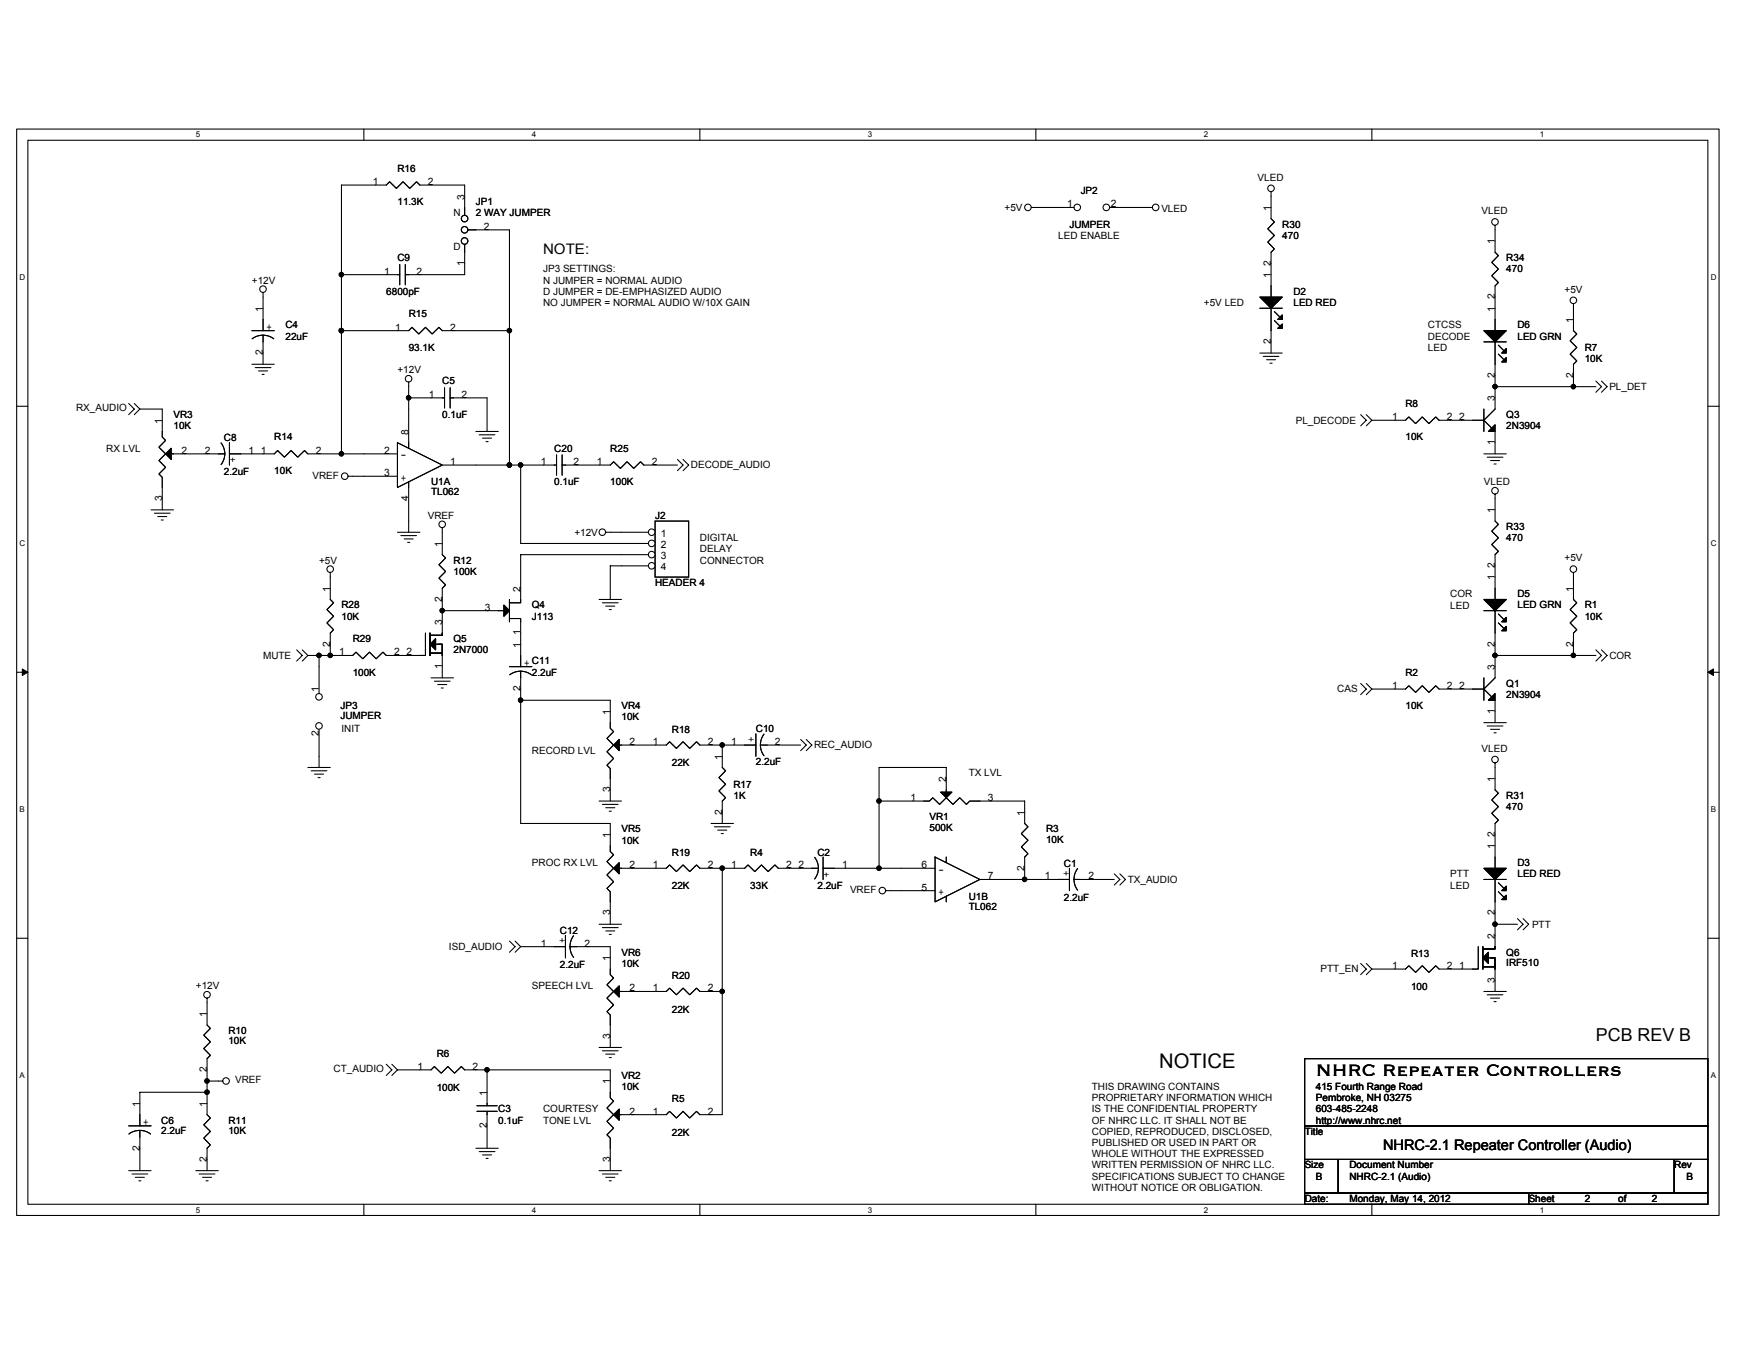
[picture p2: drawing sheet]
<svg xmlns="http://www.w3.org/2000/svg" width="279mm" height="216mm" viewBox="0 0 279 216" stroke-linecap="round" stroke-linejoin="round" font-family="sans-serif">
<path d="M2.6 20.5h270.3v172.5h-270.3zM4.4 22.3h266.7v168.9h-266.7z" fill="none" stroke="#000" stroke-width=".17"/>
<g fill="#fff">
<path d="M31.1 20.7h.7v1.4h-.7z"/>
<path d="M31.1 191.4h.7v1.4h-.7z"/>
</g>
<path d="M57.8 20.5v1.8M57.8 191.2v1.8" fill="none" stroke="#000" stroke-width=".17"/>
<g fill="#fff">
<path d="M84.4 20.7h.7v1.4h-.7z"/>
<path d="M84.4 191.4h.7v1.4h-.7z"/>
</g>
<path d="M111.1 20.5v1.8M111.1 191.2v1.8" fill="none" stroke="#000" stroke-width=".17"/>
<g fill="#fff">
<path d="M137.8 20.7h.7v1.4h-.7z"/>
<path d="M137.8 191.4h.7v1.4h-.7z"/>
</g>
<path d="M164.4 20.5v1.8M164.4 191.2v1.8" fill="none" stroke="#000" stroke-width=".17"/>
<g fill="#fff">
<path d="M191.1 20.7h.7v1.4h-.7z"/>
<path d="M191.1 191.4h.7v1.4h-.7z"/>
</g>
<path d="M217.8 20.5v1.8M217.8 191.2v1.8" fill="none" stroke="#000" stroke-width=".17"/>
<g fill="#fff">
<path d="M244.5 20.7h.7v1.4h-.7z"/>
<path d="M244.5 191.4h.7v1.4h-.7z"/>
<path d="M3.1 43.4h.9v1.4h-.9z"/>
<path d="M271.6 43.4h.9v1.4h-.9z"/>
<path d="M3.1 85.6h.9v1.4h-.9z"/>
<path d="M271.6 85.6h.9v1.4h-.9z"/>
</g>
<path d="M2.6 64.5h1.8M271.1 64.5h1.8" fill="none" stroke="#000" stroke-width=".17"/>
<g fill="#fff">
<path d="M3.1 127.8h.8v1.4h-.8z"/>
<path d="M271.6 127.8h.8v1.4h-.8z"/>
</g>
<path d="M2.6 106.7h1.8M271.1 106.7h1.8" fill="none" stroke="#000" stroke-width=".17"/>
<path d="M3.5 106.2l.9 .5-.9 .5zM271.1 106.7l.9-.5v1z" fill="#000" stroke="#000" stroke-width=".16"/>
<g fill="#fff">
<path d="M3.1 170.1h.8v1.4h-.8z"/>
<path d="M271.5 170.1h.9v1.4h-.9z"/>
</g>
<g fill="none" stroke="#000" stroke-width=".17">
<path d="M59.5 29.4h-5.3v42.7M68.4 29.4h5.4v1.8M77.3 36.5h3.6v37.3M163.7 32.9h2.5M180.4 32.9h2.5M201.8 30.4v2.5M237.3 35.8v2.5M40 57.8h3.5M40.5 58.4h2.5M41 58.9h1.5M41.6 59.4h.3M41.8 46.4v2.5"/>
<path d="M41.8 56v1.8M54.2 52.5h8.9M54.2 43.6h7.1M72 52.5h8.9M73.8 41.8v1.8h-7.1M200 56h3.6M200.5 56.6h2.5M201.1 57.1h1.4M201.6 57.7h.4M201.8 41.8v1.8M201.8 54.3v1.7M237.3 59.6v1.8h12.5"/>
<path d="M237.3 47.2v1.7M249.8 48.2v4.3l.5 .5-1 1.1 1 1.1-1 1 1 1.1-.5 .5v3.6M20.4 64.1l.9 .8-.9 .9M21.3 64.1l.9 .8M22.2 64.9l-.9 .9M22.2 64.9h3.6v4.5l.5 .5-1.1 1.1 1.1 1.1-1.1 1 1.1 1.1-1.1 1 .6 .6v5.1M27.2 72.1h5.7M40 72.1h1.8M50.7 72.1h7.1M55.3 75.6h2.5M64.9 63.2h3.5M64.9 60.7v4.2"/>
<path d="M73.8 63.2h3.5v5.3M75.5 73.8h12.8M75.5 68.5h3.6M76.1 69h2.5M76.6 69.6h1.4M77.2 70.1h.3M82.7 73.8v12.5h16M88.3 72.2v3.2M89.2 73.8h5.9M89.2 72.2v3.2M104 73.8h3.5M107.5 72.9l.9 .9-.9 .9"/>
<path d="M108.4 72.9l.9 .9-.9 .9M216 65.8l.9 .9-.9 .9M216.9 65.8l.9 .9M217.8 66.7l-.9 .9M217.8 66.7h3.5M230.2 66.7h1.8M235.6 72.1h3.5M236.1 72.6h2.5M236.6 73.1h1.5M237.2 73.7h.3M237.3 61.4v1.8M237.3 70.3v1.8"/>
<path d="M237.3 78.4v2.5M249.8 61.4h3.5M253.3 60.5l.9 .9-.9 .9M254.2 60.5l.9 .9-.9 .9M24 80.9h3.5M24.5 81.5h2.5M25 82h1.5M25.6 82.5h.3M52.4 90.9v4.3l.6 .5-1.1 1.1 1.1 1-1.1 1.1 1.1 1.1-.6 .5v3.6M63.1 84.5h3.6M63.6 85h2.5M64.2 85.6h1.4"/>
<path d="M64.7 86.1h.3M64.9 82.7v1.8M70.2 96.9h7.1M70.2 83.8v2.5M70.2 95.2v3.5M95.1 95.2h3.6M95.6 95.7h2.5M96.2 84.5h2.5M96.2 96.2h1.4M96.7 96.8h.3M98.7 88.1h-16v5.3M98.7 89.8h-1.8v5.4"/>
<path d="M104 82.7h5.3v8.9h-5.3zM237.3 89.8v1.8M249.8 90.9v2.5M47.1 103.2l.9 .9-.9 .8M48 103.2l.9 .9M48.9 104.1l-.9 .8M48.9 104.1h5.3M50.7 104.1v1.7M63.1 104.1h1.8M68.4 107.6h3.6M69 108.1h2.5M69.5 108.7h1.4"/>
<path d="M70 109.2h.4M70.2 105.8v1.8M82.7 111.2h14.2v1.7M82.7 109.4v21.3h14.2v1.8M82.7 100.5v1.8M100.4 118.3h3.6M112.9 118.3h3.5M114.7 118.3v1.8M123.5 118.3h3.6M127.1 117.4l.9 .9-.9 .9M128 117.4l.9 .9-.9 .9M216 108.5l.9 .9-.9 .9"/>
<path d="M216.9 108.5l.9 .9M217.8 109.4l-.9 .9M217.8 109.4h3.5M230.2 109.4h1.8M235.6 114.7h3.5M236.1 115.3h2.5M236.6 115.8h1.5M237.2 116.3h.3M237.3 104.1h16M237.3 102.3v3.5M237.3 112.9v1.8M249.8 102.3v1.8"/>
<path d="M253.3 103.2l.9 .9-.9 .8M254.2 103.2l.9 .9-.9 .8M48.9 121.8h3.5M49.4 122.4h2.5M49.9 122.9h1.5M50.5 123.4h.3M50.7 120.1v1.7M95.1 127.2h3.6M95.6 127.7h2.5M96.2 128.2h1.4M96.7 128.8h.3M96.9 125.4v1.8"/>
<path d="M100.4 137.8h3.6M112.9 130.7h3.5M112.9 137.8h3.5M113.4 131.3h2.5M113.9 131.8h1.5M114.5 132.3h.3M114.7 137.8v39.2h-3.6l-.5-.6-1.1 1.1-1.1-1.1-1 1.1-1.1-1.1-.5 .6h-5.4M114.7 128.9v1.8M125.3 137.8h1.8M134.2 137.8h14.2M139.6 127.2h8l.5-.6 1.1 1.1 1-1.1 1.1 1.1 1.1-1.1 1 1.1 .5-.5h8.8v3.5l.5 .6-1.1 1 1.1 1.1-1.1 1.1 1.1 1-.5 .6v3.5M148.4 136.1l7.2 3.5-7.2 3.6z"/>
<path d="M150.2 125.8v-4h-10.6v16M150.2 136.1v.8M155.6 139.6h14.2M169.8 137.8v3.6M170.5 139.6h6.4M171.1 137.9a2.86 2.86 0 0 0 0 3.4M176.9 138.7l.9 .9-.9 .9M177.8 138.7l.9 .9-.9 .9M237.3 121.1v2.5M237.3 132.5v1.8M2.6 148.9h1.8M32.9 158.5v2.5"/>
<path d="M80.9 149.4l.9 .9-.9 .9M81.8 149.4l.9 .9M82.7 150.3l-.9 .9M82.7 150.3h3.5M93.3 150.3h3.6v1.8M95.1 146.7h3.6M95.6 147.3h2.5M96.2 147.8h1.4M96.7 148.3h.3M96.9 144.9v1.8M100.4 157.4h3.6M112.9 157.4h1.8"/>
<path d="M140.6 141.4h7.8M150.2 142.3v.9M216 153l.9 .8-.9 .9M216.9 153l.9 .8M217.8 153.8l-.9 .9M217.8 153.8h5.3l.5-.5 1.1 1.1 1.1-1.1 1 1.1 1.1-1.1 .6 .5h3.5M235.6 157.4h3.5M236.1 157.9h2.5M236.6 158.5h1.5M237.2 159h.3M237.3 144.9v3.6M237.3 155.6v1.8"/>
<path d="M237.3 146.7h3.6M240.9 145.8l.9 .9-.9 .9M241.8 145.8l.9 .9-.9 .9M271.1 148.9h1.8M32.9 169.8v7.2l.5 .5-1.1 1.1 1.1 1-1.1 1.1 1.1 1.1-.5 .5v3.5M32.9 171.6h2.5M32.9 173.4h-10.7v1.8M61.3 169l.9 .8-.9 .9M62.2 169l.9 .8M63.1 169.8l-.9 .9M63.1 169.8h3.6M75.5 169.8h21.4v1.8"/>
<path d="M75.7 176.4h3.2M75.7 175.5h3.2M77.3 169.8v5.7M77.3 176.4v5.9M95.1 166.3h3.6M95.6 166.8h2.5M96.2 167.3h1.4M96.7 167.9h.3M96.9 164.5v1.8M207.1 168.1h64v10.6h-64zM207.1 178.7h64v5.4h-64zM20.4 185.8h3.6"/>
<path d="M21 186.4h2.5M21.5 186.9h1.4M22 187.5h.4M22.2 182.3v3.5M31.1 185.8h3.5M31.6 186.4h2.5M32.2 186.9h1.4M32.7 187.5h.3M75.5 182.3h3.6M76.1 182.8h2.5M76.6 183.3h1.4M77.2 183.9h.3"/>
<path d="M95.1 185.8h3.6M95.6 186.4h2.5M96.2 186.9h1.4M96.7 187.5h.3M96.9 184.1v1.7M207.1 184.1h5.3v5.3h-5.3zM207.1 189.4h35.6v1.8h-35.6zM212.4 184.1h53.4v5.3h-53.4zM242.7 189.4h28.4v1.8h-28.4zM265.8 184.1h5.3v5.3h-5.3z"/>
<circle cx="163.2" cy="32.9" r=".52"/>
<circle cx="183.5" cy="32.9" r=".52"/>
<circle cx="201.8" cy="29.9" r=".52"/>
<circle cx="237.3" cy="35.2" r=".52"/>
<circle cx="41.7" cy="45.9" r=".52"/>
<circle cx="249.8" cy="47.7" r=".52"/>
<circle cx="54.7" cy="75.6" r=".52"/>
<circle cx="64.9" cy="60.1" r=".52"/>
<circle cx="237.3" cy="77.9" r=".52"/>
<circle cx="52.4" cy="90.3" r=".52"/>
<circle cx="70.2" cy="83.2" r=".52"/>
<circle cx="95.6" cy="84.5" r=".52"/>
<circle cx="249.8" cy="90.3" r=".52"/>
<circle cx="237.3" cy="120.6" r=".52"/>
<circle cx="32.9" cy="157.9" r=".52"/>
<circle cx="140.1" cy="141.4" r=".52"/>
<circle cx="35.9" cy="171.6" r=".52"/>
</g>
<g fill="#000" stroke="#000" stroke-width=".17">
<path d="M27.2 71.2v1.7l-.9-.8z" fill-rule="evenodd"/>
<path d="M27.2 71.2v1.7l-.9-.8z" fill-rule="evenodd"/>
<path d="M149.3 125.8h1.8l-.9 .8z" fill-rule="evenodd"/>
<path d="M149.3 125.8h1.8l-.9 .8z" fill-rule="evenodd"/>
<circle cx="54.2" cy="52.5" r=".35"/>
<circle cx="54.2" cy="43.6" r=".35"/>
<circle cx="80.9" cy="52.5" r=".35"/>
<circle cx="54.2" cy="72" r=".35"/>
<circle cx="64.9" cy="63.1" r=".35"/>
<circle cx="80.9" cy="73.8" r=".35"/>
<circle cx="82.6" cy="73.8" r=".35"/>
<circle cx="237.3" cy="61.4" r=".35"/>
<circle cx="249.8" cy="61.4" r=".35"/>
<circle cx="70.2" cy="96.9" r=".35"/>
<circle cx="50.6" cy="104" r=".35"/>
<circle cx="52.4" cy="104" r=".35"/>
<circle cx="82.6" cy="111.2" r=".35"/>
<circle cx="114.6" cy="118.3" r=".35"/>
<circle cx="237.3" cy="104" r=".35"/>
<circle cx="249.8" cy="104" r=".35"/>
<circle cx="114.6" cy="137.8" r=".35"/>
<circle cx="139.5" cy="127.2" r=".35"/>
<circle cx="139.5" cy="137.8" r=".35"/>
<circle cx="162.7" cy="139.6" r=".35"/>
<circle cx="114.6" cy="157.4" r=".35"/>
<circle cx="237.3" cy="146.7" r=".35"/>
<circle cx="32.9" cy="171.6" r=".35"/>
<circle cx="32.9" cy="173.4" r=".35"/>
<circle cx="77.3" cy="169.8" r=".35"/>
</g>
<circle cx="103.4" cy="84.5" r=".52" fill="#fff" stroke="#000" stroke-width=".17"/>
<path d="M98.7 84.5h4.2" fill="none" stroke="#000" stroke-width=".17"/>
<circle cx="103.4" cy="86.3" r=".52" fill="#fff" stroke="#000" stroke-width=".17"/>
<path d="M98.7 86.3h4.2" fill="none" stroke="#000" stroke-width=".17"/>
<circle cx="103.4" cy="88" r=".52" fill="#fff" stroke="#000" stroke-width=".17"/>
<path d="M98.7 88.1h4.2" fill="none" stroke="#000" stroke-width=".17"/>
<circle cx="103.4" cy="89.8" r=".52" fill="#fff" stroke="#000" stroke-width=".17"/>
<path d="M98.7 89.8h4.2M54.2 104.1h1.8l.5-.6 1.1 1.1 1.1-1.1 1 1.1 1.1-1.1 .5 .6h1.8M221.3 109.4h1.8l.5-.5 1.1 1 1.1-1 1 1 1.1-1 .6 .5h1.7" fill="none" stroke="#000" stroke-width=".17"/>
<circle cx="50.6" cy="110.6" r=".52" fill="#fff" stroke="#000" stroke-width=".17"/>
<path d="M50.7 105.8v4.3" fill="none" stroke="#000" stroke-width=".17"/>
<circle cx="50.6" cy="115.2" r=".52" fill="#fff" stroke="#000" stroke-width=".17"/>
<g fill="none" stroke="#000" stroke-width=".17">
<path d="M59.5 29.4h1.8l.5-.5 1.1 1 1.1-1 1 1 1.1-1 .6 .5h1.7M73.8 31.2v3M73.8 38.8v3M74.3 36.5h3M237.3 38.3v1.7l.6 .6-1.1 1.1 1.1 1-1.1 1.1 1.1 1.1-.6 .5v1.8M40 52.5h3.5M40 53.8a2.86 2.86 0 0 1 3.5 0M41.8 48.9v3.6M41.8 53.2v2.8M235.6 54.3h3.5M237.3 48.9v3.6M237.3 54.3v5.3"/>
<path d="M237.9 54.8l.9 .9M237.9 56.2l.9 .9M95.1 73.8h1.8l.5-.5 1.1 1.1 1-1.1 1.1 1.1 1.1-1.1 .5 .5h1.8M221.3 66.7h1.8l.5-.5 1.1 1 1.1-1 1 1 1.1-1 .6 .5h1.7M232 66.7h3.6M235.6 64.9v3.6M237.3 63.2v1.7l-1.7 1.8 1.2 1.3M237.3 68.5v1.8M70.2 86.3v1.8l.5 .5-1 1.1 1 1-1 1.1 1 1.1-.5 .5v1.8M237.3 80.9v1.8l.6 .5-1.1 1.1 1.1 1.1-1.1 1 1.1 1.1-.6 .6v1.7M249.8 93.4v1.8l.5 .5-1 1.1 1 1-1 1.1 1 1.1-.5 .5v1.8M50.7 115.8v4.3"/>
<path d="M80.9 105.8h3.5M80.9 107.1a2.86 2.86 0 0 1 3.4 0M82.7 102.3v3.5M82.7 106.6v2.8M96.9 112.9v2.7l.5 .5-1 1.1 1 1.1-1 1 1 1.1-1 1.1 .5 .5v3.4M98.3 118.3h2.1M232 109.4h3.6M235.6 107.6v3.6M237.3 105.8v1.8l-1.7 1.8 1.2 1.2M237.3 111.2v1.7M96.9 132.5v2.7l.5 .5-1 1.1 1 1-1 1.1 1 1.1-1 1 .5 .6v3.3M98.3 137.8h2.1"/>
<path d="M114.7 120.1v1.7l.5 .6-1.1 1 1.1 1.1-1.1 1.1 1.1 1-.5 .6v1.7M96.9 152.1v2.6l.5 .6-1 1 1 1.1-1 1.1 1 1-1 1.1 .5 .5v3.4M98.3 157.4h2.1M104 157.4h1.8l.5-.5 1.1 1 1-1 1.1 1 1.1-1 .5 .5h1.8M20.4 178.7h3.6M22.2 175.2v3.5M22.2 179.5v2.8M66.7 169.8h1.7l.6-.5 1 1.1 1.1-1.1 1.1 1.1 1-1.1 .6 .5h1.7M20.5 180a2.86 2.86 0 0 1 3.4 0"/>
<circle cx="73.8" cy="38.3" r=".52"/>
<circle cx="73.8" cy="36.5" r=".52"/>
<circle cx="73.8" cy="34.7" r=".52"/>
</g>
<g fill="#000" stroke="#000" stroke-width=".17">
<path d="M235.6 52.5h3.5l-1.8 1.8z" fill-rule="evenodd"/>
<path d="M239.1 55.3v.7h-.7z" fill-rule="evenodd"/>
<path d="M238.4 57.5l.7-.7v.7z" fill-rule="evenodd"/>
<path d="M235.6 52.5h3.5l-1.8 1.8z" fill-rule="evenodd"/>
<path d="M239.1 55.3v.7h-.7z" fill-rule="evenodd"/>
<path d="M238.4 57.5l.7-.7v.7z" fill-rule="evenodd"/>
<path d="M236.8 68l.5-.6v1.1h-1z" fill-rule="evenodd"/>
<path d="M236.8 68l.5-.6v1.1h-1z" fill-rule="evenodd"/>
<path d="M97.4 118.3l.9-.9v1.8z" fill-rule="evenodd"/>
<path d="M97.4 118.3l.9-.9v1.8z" fill-rule="evenodd"/>
<path d="M236.8 110.6l.5-.5v1.1h-1z" fill-rule="evenodd"/>
<path d="M236.8 110.6l.5-.5v1.1h-1z" fill-rule="evenodd"/>
<path d="M97.4 137.8l.9-.9v1.8z" fill-rule="evenodd"/>
<path d="M97.4 137.8l.9-.9v1.8z" fill-rule="evenodd"/>
<path d="M97.4 157.4l.9-.9v1.8z" fill-rule="evenodd"/>
<path d="M97.4 157.4l.9-.9v1.8z" fill-rule="evenodd"/>
</g>
<circle cx="171" cy="32.9" r=".52" fill="#fff" stroke="#000" stroke-width=".17"/>
<path d="M166.2 32.9h4.3" fill="none" stroke="#000" stroke-width=".17"/>
<circle cx="175.6" cy="32.9" r=".52" fill="#fff" stroke="#000" stroke-width=".17"/>
<g fill="none" stroke="#000" stroke-width=".17">
<path d="M176.2 32.9h4.2M201.8 32.9v1.8l.5 .5-1 1.1 1 1.1-1 1 1 1.1-.5 .5v1.8M61.3 43.6h2.2M63.1 52.5h1.8l.5-.5 1.1 1 1-1 1.1 1 1.1-1 .5 .5h1.8M63.5 42v3.2M64.3 43.6h2.4M64.3 42v3.2M200 48.9h3.6M201.8 43.6v3.6M201.8 48.9v5.4M202.3 49.5l.9 .9M202.3 50.9l.9 .9"/>
<path d="M32.9 72.1h2.8M35.1 70.3a2.78 2.78 0 0 1 0 3.4M36.4 72.1h3.6M36.4 70.3v3.5M41.8 72.1h1.7l.6-.6 1 1.1 1.1-1.1 1.1 1.1 1-1.1 .6 .6h1.8M57.8 72.1h5.3M57.8 75.6h5.3M63.1 70.3l7.1 3.5-7.1 3.6zM64.9 64.9v6.3M64.9 76.5v6.2M68.4 63.2h2.2M70.2 73.8h5.3"/>
<path d="M70.6 61.6v3.2M71.5 63.2h2.3M71.5 61.6v3.2M70.2 98.7v1.8M77.3 96.9h2.7M80.9 98.2h1.8v2.3M80.9 95.2v3.5M82.7 93.4v2.3h-1.8M235.6 96.9h3.5M237.3 91.6v3.6M237.3 96.9v5.4M237.9 97.5l.9 .9"/>
<path d="M237.9 98.9l.9 .9M67.5 100.5v3.6h-2.6M68.3 100.5v3.6M68.3 103.7h1.9M69.2 102.3h1v1.8M69.5 102.3h.7v1.8M70.2 100.5v.4h-1.8M70.2 100.5v.4h-1.9M70.2 104.1v1.7M104 118.3h1.8l.5-.5 1.1 1 1-1 1.1 1 1.1-1 .5 .5h1.8M116.4 118.3h3.6M120 116.5v3.6"/>
<path d="M120.7 118.3h2.8M121.3 116.5a2.86 2.86 0 0 0 0 3.5M104 137.8h1.8l.5-.5 1.1 1.1 1-1.1 1.1 1.1 1.1-1.1 .5 .5h1.8M116.4 137.8h1.8l.5-.5 1.1 1.1 1.1-1.1 1 1.1 1.1-1.1 .5 .5h1.8M127.1 137.8h2.8M129.3 136.1a2.78 2.78 0 0 1 0 3.4M130.7 137.8h3.5M130.7 136.1v3.5M235.6 139.6h3.5M237.3 123.6v1.8l.6 .5-1.1 1.1 1.1 1.1-1.1 1 1.1 1.1-.6 .5v1.8M237.3 134.3v3.5M237.3 139.6v5.3"/>
<path d="M86.2 150.3h3.6M89.8 148.5v3.6M90.5 150.3h2.8M91.1 148.5a2.86 2.86 0 0 0 0 3.5M234.7 150.3v3.5h-2.7M235.4 150.3v3.5M235.4 153.5h1.9M236.3 152.1h1v1.7M236.6 152.1h.7v1.7M237.3 150.3v.3h-1.7M237.3 150.3v.3h-1.9M237.3 148.5v1.8"/>
<path d="M237.3 153.8v1.8M237.9 140.1l.9 .9M237.9 141.6l.9 .9M32.9 161v1.7l.5 .6-1.1 1 1.1 1.1-1.1 1.1 1.1 1-.5 .6v1.7M96.9 171.6v2.7l.5 .5-1 1.1 1 1.1-1 1 1 1.1-1 1 .5 .6v3.4M98.3 177h2.1"/>
</g>
<g fill="#000" stroke="#000" stroke-width=".17">
<path d="M200 47.2h3.6l-1.8 1.7z" fill-rule="evenodd"/>
<path d="M202.8 50.7l.8-.7v.7z" fill-rule="evenodd"/>
<path d="M202.8 52.1l.8-.7v.7z" fill-rule="evenodd"/>
<path d="M200 47.2h3.6l-1.8 1.7z" fill-rule="evenodd"/>
<path d="M202.8 50.7l.8-.7v.7z" fill-rule="evenodd"/>
<path d="M202.8 52.1l.8-.7v.7z" fill-rule="evenodd"/>
<path d="M80 96.1l.9 .8-.9 .9z" fill-rule="evenodd"/>
<path d="M80 96.1l.9 .8-.9 .9z" fill-rule="evenodd"/>
<path d="M235.6 95.2h3.5l-1.8 1.7z" fill-rule="evenodd"/>
<path d="M239.1 98v.7h-.7z" fill-rule="evenodd"/>
<path d="M235.6 95.2h3.5l-1.8 1.7z" fill-rule="evenodd"/>
<path d="M239.1 98v.7h-.7z" fill-rule="evenodd"/>
<path d="M69.2 101.4v1.8l-.9-.9z" fill-rule="evenodd"/>
<path d="M69.2 101.4v1.8l-.9-.9z" fill-rule="evenodd"/>
<path d="M238.4 100.1l.7-.7v.7z" fill-rule="evenodd"/>
<path d="M238.4 100.1l.7-.7v.7z" fill-rule="evenodd"/>
<path d="M235.6 137.8h3.5l-1.8 1.8z" fill-rule="evenodd"/>
<path d="M235.6 137.8h3.5l-1.8 1.8z" fill-rule="evenodd"/>
<path d="M235.4 152.1l.9-.9v1.8z" fill-rule="evenodd"/>
<path d="M235.4 152.1l.9-.9v1.8z" fill-rule="evenodd"/>
<path d="M239.1 140.7v.7h-.7z" fill-rule="evenodd"/>
<path d="M238.4 142.8l.7-.7v.7z" fill-rule="evenodd"/>
<path d="M239.1 140.7v.7h-.7z" fill-rule="evenodd"/>
<path d="M238.4 142.8l.7-.7v.7z" fill-rule="evenodd"/>
<path d="M98.3 176.1v1.7l-.9-.8z" fill-rule="evenodd"/>
<path d="M98.3 176.1v1.7l-.9-.8z" fill-rule="evenodd"/>
<circle cx="54.2" cy="52.5" r=".35"/>
<circle cx="54.2" cy="43.6" r=".35"/>
<circle cx="80.9" cy="52.5" r=".35"/>
<circle cx="54.2" cy="72" r=".35"/>
<circle cx="64.9" cy="63.1" r=".35"/>
<circle cx="80.9" cy="73.8" r=".35"/>
<circle cx="82.6" cy="73.8" r=".35"/>
<circle cx="237.3" cy="61.4" r=".35"/>
<circle cx="249.8" cy="61.4" r=".35"/>
<circle cx="70.2" cy="96.9" r=".35"/>
<circle cx="50.6" cy="104" r=".35"/>
<circle cx="52.4" cy="104" r=".35"/>
<circle cx="82.6" cy="111.2" r=".35"/>
<circle cx="114.6" cy="118.3" r=".35"/>
<circle cx="237.3" cy="104" r=".35"/>
<circle cx="249.8" cy="104" r=".35"/>
<circle cx="114.6" cy="137.8" r=".35"/>
<circle cx="139.5" cy="127.2" r=".35"/>
<circle cx="139.5" cy="137.8" r=".35"/>
<circle cx="162.7" cy="139.6" r=".35"/>
<circle cx="114.6" cy="157.4" r=".35"/>
<circle cx="237.3" cy="146.7" r=".35"/>
<circle cx="32.9" cy="171.6" r=".35"/>
<circle cx="32.9" cy="173.4" r=".35"/>
<circle cx="77.3" cy="169.8" r=".35"/>
</g>
<text font-size="3.4" x="208.9" y="170.8">NHRC Repeater Controllers</text>
<text font-size="3.2" x="184" y="169.5">NOTICE</text>
<text font-size="2.8" x="253.3" y="165.3">PCB REV B</text>
<g font-size="2.3">
<text x="86.2" y="40.3">NOTE:</text>
<text x="219.6" y="182.6">NHRC-2.1 Repeater Controller (Audio)</text>
</g>
<g font-size="1.6">
<text x="59.2" y="29.4">1</text>
<text x="63.1" y="27.2">R16</text>
<text x="67.9" y="29.4">2</text>
<text x="199.6" y="28.7">VLED</text>
<text x="63.1" y="32.6">11.3K</text>
<text x="72" y="34.4">N</text>
<text x="73.7" y="31.7" transform="rotate(-90 73.7 31.7)">3</text>
<text x="75.5" y="32.6">JP1</text>
<text x="75.5" y="34.4">2 WAY JUMPER</text>
<text x="159.5" y="33.5">+5V</text>
<text x="169.4" y="32.9">1</text>
<text x="171.6" y="30.8">JP2</text>
<text x="176.4" y="32.9">2</text>
<text x="184.4" y="33.6">VLED</text>
<text x="201.8" y="33.5" transform="rotate(-90 201.8 33.5)">1</text>
<text x="235.2" y="34">VLED</text>
<text x="63.1" y="41.5">C9</text>
<text x="72" y="39.7">D</text>
<text x="76.8" y="36.5">2</text>
<text x="168" y="37.9">LED ENABLE</text>
<text x="169.8" y="36.1">JUMPER</text>
<text x="203.6" y="36.1">R30</text>
<text x="203.6" y="37.9">470</text>
<text x="237.3" y="38.8" transform="rotate(-90 237.3 38.8)">1</text>
<text x="239.1" y="41.5">R34</text>
<text x="40" y="45">+12V</text>
<text x="61" y="43.6">1</text>
<text x="61.3" y="46.8">6800pF</text>
<text x="66.1" y="43.6">2</text>
<text x="73.7" y="42.2" transform="rotate(-90 73.7 42.2)">1</text>
<text x="86.2" y="43.2">JP3 SETTINGS:</text>
<text x="86.2" y="45">N JUMPER = NORMAL AUDIO</text>
<text x="86.2" y="46.8">D JUMPER = DE-EMPHASIZED AUDIO</text>
<text x="201.8" y="44.1" transform="rotate(-90 201.8 44.1)">1</text>
<text x="201.8" y="42.2" transform="rotate(-90 201.8 42.2)">2</text>
<text x="205.3" y="46.8">D2</text>
<text x="237.3" y="47.5" transform="rotate(-90 237.3 47.5)">2</text>
<text x="239.1" y="43.2">470</text>
<text x="248.4" y="46.4">+5V</text>
<text x="41.7" y="49.5" transform="rotate(-90 41.7 49.5)">1</text>
<text x="42.3" y="52.3">+</text>
<text x="45.3" y="52.1">C4</text>
<text x="45.3" y="53.9">22uF</text>
<text x="62.7" y="52.5">1</text>
<text x="64.9" y="50.4">R15</text>
<text x="71.5" y="52.5">2</text>
<text x="86.2" y="48.6">NO JUMPER = NORMAL AUDIO W/10X GAIN</text>
<text x="191.1" y="48.6">+5V LED</text>
<text x="205.3" y="48.6">LED RED</text>
<text x="226.7" y="52.1">CTCSS</text>
<text x="226.7" y="53.9">DECODE</text>
<text x="237.3" y="49.5" transform="rotate(-90 237.3 49.5)">1</text>
<text x="240.9" y="52.1">D6</text>
<text x="240.9" y="53.9">LED GRN</text>
<text x="249.8" y="51.2" transform="rotate(-90 249.8 51.2)">1</text>
<text x="41.7" y="56.4" transform="rotate(-90 41.7 56.4)">2</text>
<text x="63.1" y="59.2">+12V</text>
<text x="64.9" y="55.7">93.1K</text>
<text x="201.8" y="54.7" transform="rotate(-90 201.8 54.7)">2</text>
<text x="226.7" y="55.7">LED</text>
<text x="237.3" y="60" transform="rotate(-90 237.3 60)">2</text>
<text x="249.8" y="60" transform="rotate(-90 249.8 60)">2</text>
<text x="251.6" y="55.7">R7</text>
<text x="251.6" y="57.5">10K</text>
<text x="12.1" y="65.3">RX_AUDIO</text>
<text x="68.1" y="63.1">1</text>
<text x="70.2" y="61">C5</text>
<text x="73.2" y="63.1">2</text>
<text x="223.1" y="64.6">R8</text>
<text x="237.3" y="63.7" transform="rotate(-90 237.3 63.7)">3</text>
<text x="255.5" y="61.9">PL_DET</text>
<text x="16.9" y="71.7">RX LVL</text>
<text x="25.7" y="67.2" transform="rotate(-90 25.7 67.2)">1</text>
<text x="27.5" y="66.4">VR3</text>
<text x="27.5" y="68.1">10K</text>
<text x="35.5" y="70.1">C8</text>
<text x="43.5" y="69.9">R14</text>
<text x="64.9" y="69" transform="rotate(-90 64.9 69)">8</text>
<text x="70.2" y="66.4">0.1uF</text>
<text x="88" y="71.7">C20</text>
<text x="96.9" y="71.7">R25</text>
<text x="205.7" y="67.2">PL_DECODE</text>
<text x="221" y="66.7">1</text>
<text x="223.1" y="69.9">10K</text>
<text x="229.7" y="66.7">2</text>
<text x="231.6" y="66.7">2</text>
<text x="237.3" y="70.7" transform="rotate(-90 237.3 70.7)">1</text>
<text x="239.1" y="66.4">Q3</text>
<text x="239.1" y="68.1">2N3904</text>
<text x="28.8" y="72">2</text>
<text x="32.5" y="72">2</text>
<text x="35.5" y="75.4">2.2uF</text>
<text x="36.5" y="72.6" transform="rotate(90 36.5 72.6)">+</text>
<text x="39.5" y="72">1</text>
<text x="41.4" y="72">1</text>
<text x="43.5" y="75.2">10K</text>
<text x="49.6" y="76">VREF</text>
<text x="50.1" y="72">2</text>
<text x="61" y="75.6">3</text>
<text x="61" y="72">2</text>
<text x="63.6" y="72.8">-</text>
<text x="63.6" y="76.3">+</text>
<text x="68.4" y="77">U1A</text>
<text x="71.5" y="73.8">1</text>
<text x="85.9" y="73.8">1</text>
<text x="88" y="77">0.1uF</text>
<text x="91" y="73.8">2</text>
<text x="94.7" y="73.8">1</text>
<text x="96.9" y="77">100K</text>
<text x="103.5" y="73.8">2</text>
<text x="109.7" y="74.4">DECODE_AUDIO</text>
<text x="235.6" y="77">VLED</text>
<text x="25.7" y="79.5" transform="rotate(-90 25.7 79.5)">3</text>
<text x="64.9" y="79.5" transform="rotate(-90 64.9 79.5)">4</text>
<text x="67.9" y="82.4">VREF</text>
<text x="68.4" y="78.6">TL062</text>
<text x="104" y="82.4">J2</text>
<text x="237.3" y="81.5" transform="rotate(-90 237.3 81.5)">1</text>
<text x="50.7" y="89.5">+5V</text>
<text x="70.2" y="86.8" transform="rotate(-90 70.2 86.8)">1</text>
<text x="72" y="89.5">R12</text>
<text x="91.2" y="85">+12V</text>
<text x="104.9" y="85.2">1</text>
<text x="104.9" y="87">2</text>
<text x="104.9" y="88.8">3</text>
<text x="111.1" y="85.9">DIGITAL</text>
<text x="111.1" y="87.7">DELAY</text>
<text x="111.1" y="89.5">CONNECTOR</text>
<text x="239.1" y="84.1">R33</text>
<text x="239.1" y="85.9">470</text>
<text x="248.4" y="89.1">+5V</text>
<text x="52.4" y="93.9" transform="rotate(-90 52.4 93.9)">1</text>
<text x="70.2" y="95.5" transform="rotate(-90 70.2 95.5)">2</text>
<text x="72" y="91.2">100K</text>
<text x="82.6" y="93.9" transform="rotate(-90 82.6 93.9)">2</text>
<text x="104" y="93">HEADER 4</text>
<text x="104.9" y="90.6">4</text>
<text x="230.2" y="94.8">COR</text>
<text x="237.3" y="92.1" transform="rotate(-90 237.3 92.1)">1</text>
<text x="237.3" y="90.2" transform="rotate(-90 237.3 90.2)">2</text>
<text x="240.9" y="94.8">D5</text>
<text x="249.8" y="93.9" transform="rotate(-90 249.8 93.9)">1</text>
<text x="54.2" y="96.6">R28</text>
<text x="54.2" y="98.4">10K</text>
<text x="56" y="101.9">R29</text>
<text x="70.2" y="99.3" transform="rotate(-90 70.2 99.3)">3</text>
<text x="72" y="101.9">Q5</text>
<text x="77" y="96.9">3</text>
<text x="82.6" y="100.9" transform="rotate(-90 82.6 100.9)">1</text>
<text x="84.4" y="96.6">Q4</text>
<text x="84.4" y="98.4">J113</text>
<text x="230.2" y="96.6">LED</text>
<text x="240.9" y="96.6">LED GRN</text>
<text x="251.6" y="96.6">R1</text>
<text x="251.6" y="98.4">10K</text>
<text x="41.8" y="104.6">MUTE</text>
<text x="52.4" y="102.7" transform="rotate(-90 52.4 102.7)">2</text>
<text x="53.8" y="104">1</text>
<text x="56" y="107.3">100K</text>
<text x="62.6" y="104">2</text>
<text x="64.5" y="104">2</text>
<text x="70.2" y="106.2" transform="rotate(-90 70.2 106.2)">1</text>
<text x="72" y="103.7">2N7000</text>
<text x="82.6" y="102.8" transform="rotate(-90 82.6 102.8)">1</text>
<text x="83.2" y="105.7">+ C11</text>
<text x="84.4" y="107.3">2.2uF</text>
<text x="223.1" y="107.3">R2</text>
<text x="237.3" y="106.4" transform="rotate(-90 237.3 106.4)">3</text>
<text x="237.3" y="102.7" transform="rotate(-90 237.3 102.7)">2</text>
<text x="249.8" y="102.7" transform="rotate(-90 249.8 102.7)">2</text>
<text x="255.5" y="104.6">COR</text>
<text x="50.6" y="109.9" transform="rotate(-90 50.6 109.9)">1</text>
<text x="54" y="112.6">JP3</text>
<text x="82.6" y="109.8" transform="rotate(-90 82.6 109.8)">2</text>
<text x="96.9" y="113.5" transform="rotate(-90 96.9 113.5)">1</text>
<text x="98.7" y="112.6">VR4</text>
<text x="212.3" y="109.9">CAS</text>
<text x="221" y="109.4">1</text>
<text x="223.1" y="112.6">10K</text>
<text x="229.7" y="109.4">2</text>
<text x="231.6" y="109.4">2</text>
<text x="237.3" y="113.3" transform="rotate(-90 237.3 113.3)">1</text>
<text x="239.1" y="109">Q1</text>
<text x="239.1" y="110.8">2N3904</text>
<text x="50.6" y="116.9" transform="rotate(-90 50.6 116.9)">2</text>
<text x="54" y="114.2">JUMPER</text>
<text x="54.2" y="116.1">INIT</text>
<text x="84.4" y="119.7">RECORD LVL</text>
<text x="98.7" y="114.4">10K</text>
<text x="99.9" y="118.3">2</text>
<text x="103.6" y="118.3">1</text>
<text x="106.7" y="116.3">R18</text>
<text x="112.4" y="118.3">2</text>
<text x="116.1" y="118.3">1</text>
<text x="119.7" y="117.8" transform="rotate(-90 119.7 117.8)">+</text>
<text x="120" y="116.1">C10</text>
<text x="123" y="118.3">2</text>
<text x="129.2" y="118.8">REC_AUDIO</text>
<text x="235.2" y="119.3">VLED</text>
<text x="96.9" y="125.8" transform="rotate(-90 96.9 125.8)">3</text>
<text x="106.7" y="121.6">22K</text>
<text x="114.6" y="120.6" transform="rotate(-90 114.6 120.6)">1</text>
<text x="116.4" y="125">R17</text>
<text x="120" y="121.5">2.2uF</text>
<text x="150.2" y="124.1" transform="rotate(-90 150.2 124.1)">2</text>
<text x="153.8" y="123.3">TX LVL</text>
<text x="237.3" y="124.1" transform="rotate(-90 237.3 124.1)">1</text>
<text x="114.6" y="129.3" transform="rotate(-90 114.6 129.3)">2</text>
<text x="116.4" y="126.8">1K</text>
<text x="144.5" y="127.1">1</text>
<text x="147.6" y="130.2">VR1</text>
<text x="147.6" y="132">500K</text>
<text x="156.8" y="127.1">3</text>
<text x="162.6" y="129.5" transform="rotate(-90 162.6 129.5)">1</text>
<text x="239.1" y="126.8">R31</text>
<text x="239.1" y="128.6">470</text>
<text x="84.4" y="137.5">PROC RX LVL</text>
<text x="96.9" y="133" transform="rotate(-90 96.9 133)">1</text>
<text x="98.7" y="132.1">VR5</text>
<text x="98.7" y="133.9">10K</text>
<text x="99.9" y="137.8">2</text>
<text x="103.6" y="137.8">1</text>
<text x="106.7" y="135.9">R19</text>
<text x="112.4" y="137.8">2</text>
<text x="116.1" y="137.8">1</text>
<text x="119.1" y="135.9">R4</text>
<text x="124.8" y="137.8">2</text>
<text x="126.7" y="137.8">2</text>
<text x="129.8" y="135.9">C2</text>
<text x="133.7" y="137.8">1</text>
<text x="146.3" y="137.8">6</text>
<text x="166.1" y="132.1">R3</text>
<text x="166.1" y="133.8">10K</text>
<text x="168.9" y="137.6">C1</text>
<text x="237.3" y="134.8" transform="rotate(-90 237.3 134.8)">1</text>
<text x="237.3" y="132.9" transform="rotate(-90 237.3 132.9)">2</text>
<text x="240.9" y="137.5">D3</text>
<text x="106.7" y="141.2">22K</text>
<text x="119.1" y="141.2">33K</text>
<text x="129.8" y="141.2">2.2uF</text>
<text x="130.7" y="138.4" transform="rotate(90 130.7 138.4)">+</text>
<text x="134.9" y="141.8">VREF</text>
<text x="146.3" y="141.4">5</text>
<text x="149" y="138.6">-</text>
<text x="149" y="142.1">+</text>
<text x="153.8" y="142.8">U1B</text>
<text x="156.8" y="139.6">7</text>
<text x="162.6" y="138.2" transform="rotate(-90 162.6 138.2)">2</text>
<text x="165.9" y="139.6">1</text>
<text x="168.9" y="143">2.2uF</text>
<text x="169.7" y="139.1" transform="rotate(-90 169.7 139.1)">+</text>
<text x="172.8" y="139.6">2</text>
<text x="179" y="140.1">TX_AUDIO</text>
<text x="230.2" y="139.3">PTT</text>
<text x="230.2" y="141.1">LED</text>
<text x="240.9" y="139.3">LED RED</text>
<text x="88.9" y="148.3">C12</text>
<text x="89.7" y="149.8" transform="rotate(-90 89.7 149.8)">+</text>
<text x="96.9" y="145.3" transform="rotate(-90 96.9 145.3)">3</text>
<text x="153.8" y="144.4">TL062</text>
<text x="237.3" y="149" transform="rotate(-90 237.3 149)">2</text>
<text x="237.3" y="145.3" transform="rotate(-90 237.3 145.3)">2</text>
<text x="243.2" y="147.3">PTT</text>
<text x="71.3" y="150.8">ISD_AUDIO</text>
<text x="85.9" y="150.3">1</text>
<text x="88.9" y="153.6">2.2uF</text>
<text x="92.8" y="150.3">2</text>
<text x="96.9" y="152.6" transform="rotate(-90 96.9 152.6)">1</text>
<text x="98.7" y="151.7">VR6</text>
<text x="98.7" y="153.5">10K</text>
<text x="106.7" y="155.4">R20</text>
<text x="209.6" y="154.4">PTT_EN</text>
<text x="221" y="153.8">1</text>
<text x="224" y="151.9">R13</text>
<text x="229.7" y="153.8">2</text>
<text x="231.6" y="153.8">1</text>
<text x="237.3" y="156" transform="rotate(-90 237.3 156)">3</text>
<text x="239.1" y="151.7">Q6</text>
<text x="239.1" y="153.3">IRF510</text>
<text x="31.1" y="157">+12V</text>
<text x="32.9" y="161.5" transform="rotate(-90 32.9 161.5)">1</text>
<text x="84.4" y="157">SPEECH LVL</text>
<text x="99.9" y="157.4">2</text>
<text x="103.6" y="157.4">1</text>
<text x="106.7" y="160.8">22K</text>
<text x="112.4" y="157.4">2</text>
<text x="224" y="157.2">100</text>
<text x="36.3" y="164.1">R10</text>
<text x="36.3" y="165.8">10K</text>
<text x="69.3" y="167.9">R6</text>
<text x="96.9" y="164.9" transform="rotate(-90 96.9 164.9)">3</text>
<text x="32.9" y="170.2" transform="rotate(-90 32.9 170.2)">2</text>
<text x="37.3" y="172">VREF</text>
<text x="53" y="170.2">CT_AUDIO</text>
<text x="66.3" y="169.8">1</text>
<text x="69.3" y="173.2">100K</text>
<text x="75" y="169.8">2</text>
<text x="77.3" y="173.9" transform="rotate(-90 77.3 173.9)">1</text>
<text x="96.9" y="172.1" transform="rotate(-90 96.9 172.1)">1</text>
<text x="98.7" y="171.3">VR2</text>
<text x="98.7" y="173">10K</text>
<text x="173.3" y="173">THIS DRAWING CONTAINS</text>
<text x="208.9" y="173">415 Fourth Range Road</text>
<text x="22.2" y="175.7" transform="rotate(-90 22.2 175.7)">1</text>
<text x="22.7" y="178.6">+</text>
<text x="25.6" y="178.4">C6</text>
<text x="25.6" y="180">2.2uF</text>
<text x="32.9" y="175.7" transform="rotate(-90 32.9 175.7)">1</text>
<text x="36.3" y="178.4">R11</text>
<text x="36.3" y="180">10K</text>
<text x="77.3" y="179.1" transform="rotate(-90 77.3 179.1)">2</text>
<text x="79.1" y="176.6">C3</text>
<text x="79.1" y="178.4">0.1uF</text>
<text x="86.2" y="176.6">COURTESY</text>
<text x="86.2" y="178.4">TONE LVL</text>
<text x="99.9" y="176.9">2</text>
<text x="103.6" y="176.9">1</text>
<text x="106.7" y="175">R5</text>
<text x="112.4" y="176.9">2</text>
<text x="173.3" y="174.8">PROPRIETARY INFORMATION WHICH</text>
<text x="173.3" y="176.6">IS THE CONFIDENTIAL PROPERTY</text>
<text x="173.3" y="178.4">OF NHRC LLC. IT SHALL NOT BE</text>
<text x="208.9" y="174.8">Pembroke, NH 03275</text>
<text x="208.9" y="176.6">603-485-2248</text>
<text x="208.9" y="178.4">http://www.nhrc.net</text>
<text x="22.2" y="182.7" transform="rotate(-90 22.2 182.7)">2</text>
<text x="32.9" y="184.4" transform="rotate(-90 32.9 184.4)">2</text>
<text x="96.9" y="184.4" transform="rotate(-90 96.9 184.4)">3</text>
<text x="106.7" y="180.3">22K</text>
<text x="173.3" y="180.1">COPIED, REPRODUCED, DISCLOSED,</text>
<text x="173.3" y="181.9">PUBLISHED OR USED IN PART OR</text>
<text x="173.3" y="183.7">WHOLE WITHOUT THE EXPRESSED</text>
<text x="173.3" y="185.5">WRITTEN PERMISSION OF NHRC LLC.</text>
<text x="207.1" y="180.1">Title</text>
<text x="207.1" y="185.5">Size</text>
<text x="214.2" y="185.5">Document Number</text>
<text x="265.8" y="185.5">Rev</text>
<text x="173.3" y="187.3">SPECIFICATIONS SUBJECT TO CHANGE</text>
<text x="173.3" y="189">WITHOUT NOTICE OR OBLIGATION.</text>
<text x="207.1" y="190.8">Date:</text>
<text x="208.9" y="187.3">B</text>
<text x="214.2" y="187.3">NHRC-2.1 (Audio)</text>
<text x="214.2" y="190.8">Monday, May 14, 2012</text>
<text x="242.7" y="190.8">Sheet</text>
<text x="251.6" y="190.8">2</text>
<text x="256.9" y="190.8">of</text>
<text x="262.2" y="190.8">2</text>
<text x="267.7" y="187.3">B</text>
</g>
<g font-size="1.3">
<text x="31.1" y="21.8">5</text>
<text x="84.4" y="21.8">4</text>
<text x="137.8" y="21.8">3</text>
<text x="191.1" y="21.8">2</text>
<text x="244.5" y="21.8">1</text>
<text x="3.1" y="44.5">D</text>
<text x="271.6" y="44.5">D</text>
<text x="3.1" y="86.7">C</text>
<text x="271.6" y="86.7">C</text>
<text x="3.1" y="129">B</text>
<text x="271.6" y="129">B</text>
<text x="3.1" y="171.2">A</text>
<text x="271.6" y="171.2">A</text>
<text x="31.1" y="192.5">5</text>
<text x="84.4" y="192.5">4</text>
<text x="137.8" y="192.5">3</text>
<text x="191.1" y="192.5">2</text>
<text x="244.5" y="192.5">1</text>
</g>
</svg>
